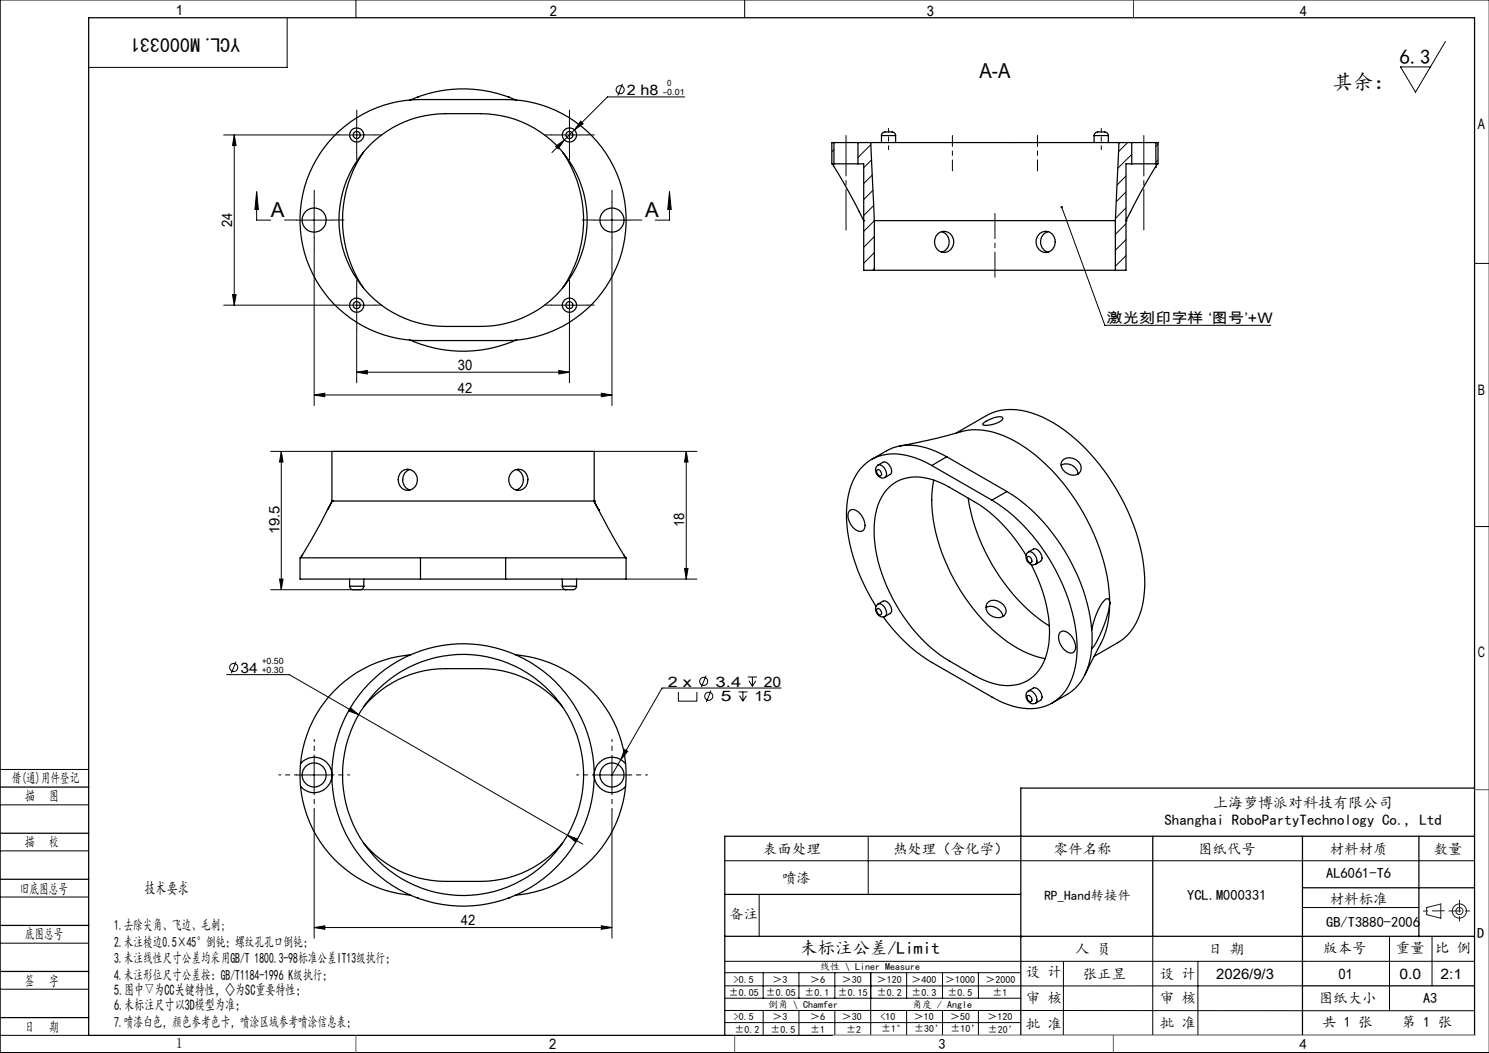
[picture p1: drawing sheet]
<svg xmlns="http://www.w3.org/2000/svg" width="420mm" height="297mm" viewBox="0 0 420 297" stroke-linecap="round" stroke-linejoin="round" font-family="sans-serif">
<g fill="none" stroke="#000" stroke-width=".28">
<path d="M100.4 0v5M210 0v5M420 0h-419.9v297h419.9M81 5v14h-56M407.7 11.7l-8.4 14.3-4.3-7.1h8.5M63.1 38.1h30.5M66.1 38.1v48M66.1 38.1l.5 3h-1zM95.6 38.1h10M100.6 33.1v10M155.6 38.1h10M159.2 39.5l-3.5 3.5"/>
<path d="M160.6 33.1v10M163.8 34.2l.7 .7-2.5 1.8zM175.6 23.7l-1.3 3.2M193.1 27.3h-21.8l-12.1 12.2M72.4 54.1l.5 5h-1zM72.4 54.1v8h4M88.6 57.1v10M156.7 41.3l2.5-1.8-1.8 2.5zM172.6 57.1v10M188.8 54.1l.5 5h-1zM188.8 54.1v8h-4M235.2 42.2l-.6 .6"/>
<path d="M245.6 40.8l-3.6 3.6M245.8 45.1l-2.2 2.2M246 49.4l-2.4 2.4M246.2 53.7l-2.6 2.6M246.4 58l-2.8 2.8M299.5 58.4l12.1 33.4h46.9M317.6 49.6l-2.5 2.6M317.6 54.1l-2.7 2.8M317.6 58.6l-2.9 3M318.1 40.2l-2.6 2.6M319.2 43.6l-3.9 3.8M326.6 40.6l-.6 .6"/>
<path d="M326.6 45.1l-.6 .6M83.6 62.1h10M88.6 70.5v43.9M167.6 62.1h10M172.6 70.5v43.9M246.6 62.3l-3 3M246.6 66.7l-3 3M246.6 71.3l-3 3M246.6 75.7l-.5 .5M317.6 63.1l-3 3M317.6 67.6l-3 3M317.6 72.1l-3 3"/>
<path d="M415.9 74.3h4.1M63.1 86.1h30.5M65.6 83.1h1l-.5 3zM95.6 86.1h10M100.6 93.1v14.9M100.6 81.1v10M155.6 86.1h10M160.6 93.1v14.9M160.6 81.1v10M88.6 111.4l3-.5v1zM88.6 111.4h84M100.6 105l3-.5v1z"/>
<path d="M100.6 105h60M157.6 104.5l3 .5-3 .5zM169.6 110.9l3 .5-3 .5zM76.3 127.3h17.3M79.3 127.3v39M79.3 127.3l.5 3h-1zM167.6 127.3h29M193.6 127.3v36M193.6 127.3l.5 3h-1zM415.9 148.5h4.1M76.3 166.3h83.3M78.8 163.3h1l-.5 3z"/>
<path d="M176.6 163.3h20M193.1 160.3h1l-.5 3zM63.9 190.3h17.7l82.8 47.8M66.6 186.6l-1.3 3.3M98.8 199.6l2.4 2-2.9-1.1zM191.3 195.2v2.6h5.3v-2.6M199.1 190.6l-1.3 3.2M200.6 194.8l-1.4 3.2M208.3 195.2h2.6M208.6 196.2l1 1.6M209.6 195.2v2.6M210.5 196.2l-.9 1.6"/>
<path d="M210.9 191h2.6M211.2 192l1 1.6M212.2 191v2.6M213.2 192l-1 1.6M220.3 194.1h-33.5l-14.2 24.5M0 217h25M83.6 218.6h10M88.6 213.6v10M167.6 218.6h10M172.6 213.6v10M176.2 211.4l.9 .5-2 2.3zM0 227h25"/>
<path d="M0 240h25M88.6 228.6v36M160.1 235.6l2.8 1-.5 .9zM172.6 228.6v36M244.9 236v16.3M0 253h25M204.4 242.8h211.5M214.1 252.4v11.8M367.4 256h32.8M0 266h25M0 279h25M88.6 261.6l3-.5v1z"/>
<path d="M88.6 261.6h84M169.6 261.1l3 .5-3 .5zM204.4 271.1h211.5M204.4 278.1h163M204.4 274.4h83.5M215.3 274.4v7.1M225.4 274.4v7.1M235.5 274.4v7.1M245.6 274.4v17.6M255.7 274.4v7.1M265.9 274.4v7.1M276 274.4v7.1"/>
<path d="M300 271.1l-.1 21M325.2 264.1v27.9M337.9 271.1v20.9M391.9 264.1v21M403.9 264.1v14M0 292h25M204.4 285l211.5 .1M204.4 288.4h83.5M204.5 281.5h83.5M215.3 285v7M225.4 285v7M235.5 285v7"/>
<path d="M255.7 285v7M265.9 285v7M276 285v7M287.9 292h128"/>
<circle cx="174.9" cy="25.3" r="1.15"/>
<circle cx="65.9" cy="188.3" r="1.15"/>
<circle cx="198.5" cy="192.2" r="1.15"/>
<circle cx="199.9" cy="196.4" r="1.14"/>
</g>
<g fill="none" stroke="#191924" stroke-width=".28">
<path d="M402.4 256l4-1v4l-4-1z"/>
<circle cx="411.7" cy="257" r="1"/>
<circle cx="411.7" cy="257" r="2"/>
</g>
<path d="M83.6 218.6h-5M88.6 213.6v-5M93.6 218.6h5M167.6 218.6h-5M172.6 213.6v-5M177.6 218.6h5M88.6 223.6v5M172.6 223.6v5" fill="none" stroke="#000" stroke-width=".28" stroke-dasharray="30.5 1.3 1.3 1.3" stroke-dashoffset="29.9"/>
<path d="M250.6 36.2v6M310.6 36.2v6" fill="none" stroke="#000" stroke-width=".28" stroke-dasharray="30.5 1.3 1.3 1.3" stroke-dashoffset="29.4"/>
<path d="M238.6 38.2v26.7M322.6 38.2v26.7" fill="none" stroke="#000" stroke-width=".28" stroke-dasharray="30.5 1.3 1.3 1.3" stroke-dashoffset="19.1"/>
<path d="M280.6 60.2v18" fill="none" stroke="#000" stroke-width=".28" stroke-dasharray="30.5 1.3 1.3 1.3" stroke-dashoffset="23.4"/>
<path d="M268.6 38.2v10M292.6 38.2v10" fill="none" stroke="#000" stroke-width=".28" stroke-dasharray="30.5 1.3 1.3 1.3" stroke-dashoffset="27.4"/>
<g fill="none" stroke="#000" stroke-width=".28" stroke-dasharray="30.5 1.3 1.3 1.3">
<path d="M95.6 38.1h-2M100.6 33.1v-2M105.6 38.1h2M155.6 38.1h-2M160.6 33.1v-2M165.6 38.1h2M88.6 57.1v-3.4M100.6 43.1v2M160.6 43.1v2M172.6 57.1v-3.4M83.6 62.1h-3.4M88.6 67.1v3.4"/>
<path d="M93.6 62.1h3.4M167.6 62.1h-3.4M172.6 67.1v3.4M177.6 62.1h3.4M95.6 86.1h-2M100.6 81.1v-2M100.6 91.1v2M105.6 86.1h2M155.6 86.1h-2M160.6 81.1v-2M160.6 91.1v2M165.6 86.1h2"/>
</g>
<g fill="none" stroke="#000" stroke-width=".35">
<path d="M25 5h390.9v287h-390.9zM94.2 38.4a33.9 33.9 0 0 1 24.4-10.3h24a34 34 0 0 1 34 34 34 34 0 0 1-34 34h-24a34 34 0 0 1-31.3-20.8 34 34 0 0 1 6.9-36.9zM115.5 28.2a37.8 37.8 0 0 1 30.2 0M117.8 27.4h.1M143.5 27.4h.1M248.6 38.2a1.32 1.32 0 0 1 1.8-1h1.2a1.04 1.04 0 0 1 1 1M248.6 38.2h4M248.6 38.2v2M252.6 38.2v2M308.6 38.2a1.37 1.37 0 0 1 1.8-1h1.2a1.04 1.04 0 0 1 1 1M308.6 38.2h4M308.6 38.2v2"/>
<path d="M312.6 38.2v2M102.5 42.9a34 34 0 0 0 0 38.3M104.4 40.8a30.1 30.1 0 0 1 21.2-8.7h10a30 30 0 0 1 30 30 30 30 0 0 1-30 30h-10a30 30 0 0 1-27.7-18.5 30 30 0 0 1 6.5-32.8zM158.7 42.9a34 34 0 0 1 0 38.3M234.8 46.2l4.3 7.5 4.5 8.5M235.2 40.2h6.8M235.2 46.2h6.8M235.2 40.2h-.6v6h.6M235.2 40.2v6M235.4 47.2h.1M242 46.2h1.6v30h3M242 40.2h3.6"/>
<path d="M242 40.2v6M242.4 59.7v.1M245.6 40.2l1 22M245.6 40.2h70M315.6 40.2l-1 22M315.6 40.2h3.6M318.9 59.7v.1M319.2 40.2h6.8M319.2 46.2h6.8M319.2 46.2h-1.6v30h-3M319.2 40.2v6M325.9 47.2h.1"/>
<path d="M326 40.2h.6v6h-.6M326 40.2v6M326.5 46.2l-5 8.6-3.9 7.4M243.6 62.2h.1M246.6 62.2h68M246.6 76.2h68M246.6 62.2v14M264.6 65.9a2.87 2.87 0 0 1 3.9 .5 2.87 2.87 0 0 1-.3 3.9 2.73 2.73 0 0 1-3.4 .5 2.73 2.73 0 0 1-1.1-3.2l.3-1zM265.6 65.4a3 3 0 0 1 2.1 2.9 3 3 0 0 1-2.1 2.8M293.3 65.9a2.79 2.79 0 0 1 3.4 0 2.79 2.79 0 0 1 .8 3.3 2.67 2.67 0 0 1-2.9 2 2.67 2.67 0 0 1-2.4-2.7l.1-.9zM295.6 65.4a3 3 0 0 0-2.1 2.9 3 3 0 0 0 2.2 2.8M314.6 62.2v14"/>
<path d="M317.6 62.2h.1M115.5 95.9a37.8 37.8 0 0 0 30.2 0M277.2 119.5a7.8 7.8 0 0 1 5.5-1.9l.2 .3a2.34 2.34 0 0 1-2 1.5l-1 .3a4.2 4.2 0 0 1-2.7 .1zM113.3 133a2.89 2.89 0 0 1 3.9 .5 2.89 2.89 0 0 1-.3 3.9 2.75 2.75 0 0 1-3.3 .5 2.75 2.75 0 0 1-1.2-3.2l.3-1zM115.6 132.4a3.1 3.1 0 0 0-2 2.9 3.1 3.1 0 0 0 2 2.9M144.5 133a2.77 2.77 0 0 1 3.5 0 2.77 2.77 0 0 1 .8 3.3 2.67 2.67 0 0 1-3 2 2.67 2.67 0 0 1-2.3-2.7v-.9zM145.6 132.4a3.1 3.1 0 0 1 2 2.9 3.1 3.1 0 0 1-2 2.9M247.4 132.6a1.01 1.01 0 0 1 1.1 .5 1.01 1.01 0 0 1-.2 1.2l-.5-.3-.4-.6zM247.7 131.2l1.4-.8a2.3 2.3 0 0 1 2.4 2.5l-.2 .7-1.6 1.1M247.7 131.2a2.3 2.3 0 0 1 2.4 2.5l-.4 1M247.7 131.2a2.04 2.04 0 0 0-.4 2.5 2.04 2.04 0 0 0 2.4 1M253.8 125.8l13.3-2.9a22.7 22.7 0 0 1 11.4-1.4 36.1 36.1 0 0 1 18.2 11.1 60.2 60.2 0 0 1 16.1 33.8l.2 3.6"/>
<path d="M262.8 131.3a19.5 19.5 0 0 0-13.9-2.9 12.9 12.9 0 0 0-9.2 9.7 35.7 35.7 0 0 0 1.6 20.9l2.3 5.7 3.5 6.3M262.8 131.3l17 9.8M263.4 135.4a40.1 40.1 0 0 0 3.8 24.1 51.2 51.2 0 0 0 20 23.4l4.4 2 3.2 .9M267.1 128.8a18.8 18.8 0 0 0-15.1-2.5l-6.2 3.3M267.1 128.8l16.9 9.8M267.1 128.8l-4.3 2.5M269.7 122.2l8.5-5a16.1 16.1 0 0 1 14.3-.2 46.7 46.7 0 0 1 20.3 17.7 54.5 54.5 0 0 1 10.1 30.5 20 20 0 0 1-5.7 14.7l-2 1.4-6.6 3.8M284 138.6a53.5 53.5 0 0 1 22.1 29.7l1 3.8 .8 5.5M284 138.6l-4.2 2.5M299.3 131.2a3.3 3.3 0 0 1 4.8 2.5M300 129.6a3.2 3.2 0 0 1 3.4 0 3.2 3.2 0 0 1 1.5 3.1 2.72 2.72 0 0 1-4.4 .5 2.33 2.33 0 0 1-.5-3.6zM84.8 157.3h33.8"/>
<path d="M84.8 157.3h-.2v6h34M85.4 156.4l-.6 .9M93.6 141.3h74M93.6 141.3h.1M93.6 141.3v-14h74v14M93.6 141.3l-3 6-5.8 10M93.6 141.3v.1M93.8 141.3l-1.4 2.6M118.6 157.3h24M118.6 157.3v6M142.6 157.3h33.9M142.6 157.3v6"/>
<path d="M167.5 141.3l1.4 2.6M167.6 141.3h.1M167.6 141.3l3.9 7.5 5 8.5M168.8 143.8l.1 .1M168.9 143.9h.1M175.9 156.4l.5 .9M176.5 157.3h.1v6h-34M239.6 144.1a2.32 2.32 0 0 1 3.3 1.2 3.8 3.8 0 0 1 .7 4.2 2.36 2.36 0 0 1-3.4-1.2 3.7 3.7 0 0 1-.6-4.2zM273.1 140.5a54.1 54.1 0 0 0 22.6 35.9l.3 .2M279.8 141.1a53.4 53.4 0 0 1 22.1 29.7 32.6 32.6 0 0 1 .5 20.4 12.5 12.5 0 0 1-15.3 8.3l-2.9-.8-2.9-1.3-18.5-10.6a46.3 46.3 0 0 1-13.6-12.8M289.5 156.7a44 44 0 0 0-14.7-15.2l-7-4.1a16.1 16.1 0 0 0-14-2 12.4 12.4 0 0 0-6.9 9.7 38.8 38.8 0 0 0 5.9 25.5 43.6 43.6 0 0 0 15 15.8l7 4.1a16.5 16.5 0 0 0 12.9 2.4 12 12 0 0 0 7.9-10.1 36.5 36.5 0 0 0-4-22l-.7-1.6M289.8 157.1a1.06 1.06 0 0 1 1.1 .4 1.06 1.06 0 0 1 0 1.2 1.2 1.2 0 0 1-1.1-1.6z"/>
<path d="M290.1 155.7a2.06 2.06 0 0 0-.4 2.5 2.06 2.06 0 0 0 2.4 .9M290.1 155.7l1.4-.8a2.31 2.31 0 0 1 2 3.4l-1.4 .8M290.1 155.7a2.31 2.31 0 0 1 2 3.4M98.6 165.3a1.25 1.25 0 0 0 1.7 1h1.1a1.08 1.08 0 0 0 1.2-1M98.6 165.3h4M98.6 163.3v2M102.6 163.3v2M118.6 163.3h24M158.6 165.3a1.25 1.25 0 0 0 1.7 1h1.1a1.08 1.08 0 0 0 1.2-1M158.6 165.3h4M158.6 163.3v2M162.6 163.3v2"/>
<path d="M247.4 171.8a1.01 1.01 0 0 1 1.1 .5 1.01 1.01 0 0 1-.2 1.2l-.5-.3-.4-.6zM247.7 170.4l1.4-.8a2.3 2.3 0 0 1 2.4 2.5l-.2 .7-1.6 1M247.7 170.4a2.3 2.3 0 0 1 2.4 2.5l-.4 .9M247.7 170.4a2.04 2.04 0 0 0-.4 2.5 2.04 2.04 0 0 0 2.4 .9M278.1 171.4a3.4 3.4 0 0 1 4.8 2.5M278.8 169.8a3.3 3.3 0 0 1 4.9 3.1 2.81 2.81 0 0 1-4.4 .6 2.4 2.4 0 0 1-.5-3.7zM299 178.4a2.35 2.35 0 0 1 3.3 1.2 3.8 3.8 0 0 1 .7 4.2 2.35 2.35 0 0 1-3.4-1.2 3.8 3.8 0 0 1-.6-4.2zM307.9 177.6v5.2M313 170.1a28.4 28.4 0 0 1-4.3 14.9l-2.7 5.4M313 170l-.4-1.1a1.94 1.94 0 0 0-1.8 1.3l-1.8 3.6-1.1 3.8M313 170v.1M313 170.1h.1"/>
<path d="M313 170.1a30.5 30.5 0 0 1-4.7 12.5l-.4 .2M102.5 199.5a29.8 29.8 0 0 1 23.1-10.9h10a29.8 29.8 0 0 1 23.1 10.9M115.9 184.6a34.1 34.1 0 0 0-31.1 30.8M145.3 184.6a34.1 34.1 0 0 1 31.2 30.8M289.8 196.2a1.06 1.06 0 0 1 1.1 .5 1.06 1.06 0 0 1 0 1.2 1.2 1.2 0 0 1-1.1-1.7zM290.1 194.9a2.06 2.06 0 0 0-.4 2.5 2.06 2.06 0 0 0 2.4 .9M290.1 194.9l1.4-.8a2.31 2.31 0 0 1 2 3.4l-1.4 .8M290.1 194.9a2.31 2.31 0 0 1 2 3.4M307.9 182.8a16.2 16.2 0 0 1-6.6 12.9l-4.5 2.6M84.8 215.4a5 5 0 0 1 5.5-1.5 5 5 0 0 1 3.3 4.6M84.8 215.4l-.2 2.4 .2 4M93.6 218.6a5 5 0 0 1-3.3 4.7 5 5 0 0 1-5.5-1.5"/>
<path d="M167.6 218.6a5 5 0 0 0 3.3 4.7 5 5 0 0 0 5.6-1.5M176.5 215.4a5 5 0 0 0-5.6-1.5 5 5 0 0 0-3.3 4.6M176.5 215.4l.1 2.4-.1 4M0 222h25M0 235h25M84.8 221.8a34.2 34.2 0 0 0 31.1 30.8M102.5 237.7a30.1 30.1 0 0 0 23.1 10.9h10a30.1 30.1 0 0 0 23.1-10.9M176.5 221.8a34.2 34.2 0 0 1-31.2 30.8M325.2 235.9v28.2M367.4 235.9v56.1M400.2 235.9v28.3M415.9 235.9h-211.5v56.1"/>
<path d="M415.9 222.3h-128v69.7M0 248h25M117.8 253.3h.1M143.5 253.3h.1M204.4 252.3h83.5M367.4 250.4h48.5M0 261h25M0 274h25M204.4 264.1h211.5M367.4 278.1h48.5M0 287h25"/>
<circle cx="100.6" cy="38.1" r="1"/>
<circle cx="100.6" cy="38.1" r="2"/>
<circle cx="160.6" cy="38.1" r="1"/>
<circle cx="160.6" cy="38.1" r="2"/>
<circle cx="88.6" cy="62.1" r="3.4"/>
<circle cx="172.6" cy="62.1" r="3.4"/>
<circle cx="100.6" cy="86.1" r="1"/>
<circle cx="100.6" cy="86.1" r="2"/>
<circle cx="160.6" cy="86.1" r="1"/>
<circle cx="160.6" cy="86.1" r="2"/>
<circle cx="88.6" cy="218.6" r="3.4"/>
<circle cx="130.6" cy="218.6" r="34"/>
<circle cx="130.6" cy="218.6" r="37"/>
<circle cx="172.6" cy="218.6" r="3.4"/>
</g>
<path d="M407.4 256.9l-5.9 .1M408.7 256.9h6M411.7 253.9v6" fill="none" stroke="#191924" stroke-width=".28" stroke-dasharray="6.3 1.3 1.3 1.3" stroke-dashoffset="3"/>
<path d="M235 292h180.9" fill="none" stroke="#c0c0c0" stroke-width=".28"/>
<path d="M319.7 0v5M415.9 222.7h4.1M100.4 292v5M207.2 292v5M314 292v5" fill="none" stroke="#00f" stroke-width=".28"/>
<path d="M406.4 255h.1" fill="none" stroke="#0ff" stroke-width=".28"/>
<g fill="#000">
<path d="M299.3 58.1l.2 .3-.2-.3a.35 .35 0 0 1 .5 .4 .35 .35 0 0 1-.5 .2 .35 .35 0 0 1 0-.6z"/>
<path d="M156.7 41.3l.7 .7 1.8-2.5zM163.8 34.2l-1.8 2.5 2.5-1.8zM88.6 111.4l3-.5v1zM169.6 110.9l3 .5-3 .5zM100.6 105l3-.5v1zM157.6 104.5l3 .5-3 .5zM160.1 235.6l2.3 1.9 .5-.9zM98.8 199.6l-.5 .9 2.9 1.1zM176.2 211.4l-1.1 2.8 2-2.3zM88.6 261.6l3-.5v1zM169.6 261.1l3 .5-3 .5z"/>
<path d="M188.8 54.1l.5 5h-1zM72.4 54.1l.5 5h-1z"/>
<path d="M65.6 83.1h1l-.5 3zM66.1 38.1l.5 3h-1z"/>
<path d="M193.6 127.3l.5 3h-1zM193.1 160.3h1l-.5 3zM79.3 127.3l.5 3h-1zM78.8 163.3h1l-.5 3z"/>
</g>
<g fill="#fff" stroke="#fff" stroke-width=".35">
<path d="M290.4 250.2h32.7v4.3h-32.7z"/>
<path d="M294.5 250.2h24.5v4.1h-24.5z"/>
</g>
<g font-size="5.8">
<text x="276.3" y="22.1">A-A</text>
<text x="394.8" y="18">6.3</text>
<text x="375.9" y="25.2">其余：</text>
<text x="76.4" y="61.3">A</text>
<text x="182" y="61.3">A</text>
</g>
<text font-size="5.6" x="67.7" y="10.6" transform="rotate(-180 67.7 10.6)">YCL.M000331</text>
<text font-size="4.9" x="225.7" y="269">未标注公差/Limit</text>
<text font-size="4.7" x="40.8" y="252.1">技术要求</text>
<g font-size="4.2">
<text x="342.2" y="227.9">上海萝博派对科技有限公司</text>
<text x="328.5" y="232.8">Shanghai RoboPartyTechnology Co., Ltd</text>
<text x="32.2" y="280.7">5.图中▽为CC关键特性，◇为SC重要特性；</text>
<text x="32.2" y="285">6.未标注尺寸以3D模型为准；</text>
</g>
<g font-size="4.1">
<text x="49.6" y="4.3">1</text>
<text x="155.1" y="4.6">2</text>
<text x="261.4" y="4.6">3</text>
<text x="366.6" y="4.6">4</text>
<text x="176.8" y="26.8">2 h8</text>
<text x="416.9" y="36.3">A</text>
<text x="65.5" y="64.1" transform="rotate(-90 65.5 64.1)">24</text>
<text x="312.1" y="91.1">激光刻印字样 ‘图号’+W</text>
<text x="129.2" y="104.4">30</text>
<text x="129.2" y="110.8">42</text>
<text x="416.9" y="111.3">B</text>
<text x="193" y="148.7" transform="rotate(-90 193 148.7)">18</text>
<text x="78.8" y="150.7" transform="rotate(-90 78.8 150.7)">19.5</text>
<text x="416.9" y="185.3">C</text>
<text x="67.8" y="189.7">34</text>
<text x="188.4" y="193.6">2 x</text>
<text x="201.8" y="193.6">3.4</text>
<text x="203.3" y="197.8">5</text>
<text x="212.8" y="197.8">15</text>
<text x="215.5" y="193.6">20</text>
<text x="3.3" y="220.9">借(通)用件登记</text>
<text x="7.1" y="226">描</text>
<text x="13.9" y="226">图</text>
<text x="7" y="238.9">描</text>
<text x="13.8" y="238.9">校</text>
<text x="215.3" y="240.8">表面处理</text>
<text x="251.9" y="240.8">热处理（含化学）</text>
<text x="297.3" y="240.8">零件名称</text>
<text x="337.9" y="240.8">图纸代号</text>
<text x="375.1" y="240.8">材料材质</text>
<text x="404.4" y="240.8">数量</text>
<text x="220.6" y="249">喷漆</text>
<text x="374.1" y="247.7">AL6061-T6</text>
<text x="5.6" y="252">旧底图总号</text>
<text x="334.9" y="253.7">YCL.M000331</text>
<text x="375.1" y="254.9">材料标准</text>
<text x="32.2" y="262.2">1.去除尖角、飞边、毛刺;</text>
<text x="130" y="261">42</text>
<text x="205.7" y="259.3">备注</text>
<text x="374.1" y="261.4">GB/T3880-2006</text>
<text x="7" y="265">底图总号</text>
<text x="32.2" y="267">2.未注棱边0.5×45°倒钝；螺纹孔孔口倒钝；</text>
<text x="303.3" y="269">人 员</text>
<text x="340.8" y="269">日 期</text>
<text x="373.2" y="268.7">版本号</text>
<text x="393.7" y="268.7">重量</text>
<text x="404.8" y="268.7">比 例</text>
<text x="416.7" y="264.6">D</text>
<text x="32.2" y="271.8">3.未注线性尺寸公差均采用GB/T 1800.3-98标准公差IT13级执行；</text>
<text x="289.3" y="275.5">设 计</text>
<text x="7" y="278">签</text>
<text x="13.8" y="278">字</text>
<text x="32.2" y="276.5">4.未注形位尺寸公差按：GB/T1184-1996 K级执行；</text>
<text x="305.4" y="276">张正昱</text>
<text x="327.2" y="276">设 计</text>
<text x="343.1" y="276">2026/9/3</text>
<text x="377.5" y="276">01</text>
<text x="394.8" y="276">0.0</text>
<text x="406.3" y="276">2:1</text>
<text x="289.3" y="283">审 核</text>
<text x="327.2" y="282.9">审 核</text>
<text x="372" y="283">图纸大小</text>
<text x="401.4" y="283">A3</text>
<text x="7" y="291">日</text>
<text x="13.8" y="291">期</text>
<text x="32.2" y="289.7">7.喷漆白色，颜色参考色卡，喷涂区域参考喷涂信息表；</text>
<text x="289.3" y="290.1">批 准</text>
<text x="327.2" y="290">批 准</text>
<text x="373" y="289.8">共 1 张</text>
<text x="395.4" y="289.8">第 1 张</text>
<text x="49.6" y="295.6">1</text>
<text x="154.9" y="296">2</text>
<text x="264.7" y="296">3</text>
<text x="366.6" y="296">4</text>
</g>
<text font-size="3.7" x="294.6" y="253.7">RP_Hand转接件</text>
<g font-size="2.8">
<text x="231.3" y="273.6">线性 \ Liner Measure</text>
<text x="205.6" y="280.8">±0.05</text>
<text x="207" y="277.2">&gt;0.5</text>
<text x="216" y="280.8">±0.05</text>
<text x="217.9" y="277.2">＞3</text>
<text x="227" y="280.8">±0.1</text>
<text x="228.5" y="277.2">＞6</text>
<text x="236.3" y="280.8">±0.15</text>
<text x="237.5" y="277.2">＞30</text>
<text x="247.4" y="280.8">±0.2</text>
<text x="247.4" y="277.2">＞120</text>
<text x="257.1" y="280.8">±0.3</text>
<text x="257.1" y="277.2">＞400</text>
<text x="266.6" y="277.2">＞1000</text>
<text x="267.3" y="280.8">±0.5</text>
<text x="278" y="277.2">＞2000</text>
<text x="279.9" y="280.8">±1</text>
<text x="207" y="287.8">&gt;0.5</text>
<text x="216.6" y="284.3">倒角 \ Chamfer</text>
<text x="217.9" y="287.8">＞3</text>
<text x="228.5" y="287.8">＞6</text>
<text x="237.5" y="287.8">＞30</text>
<text x="248.4" y="287.8">&lt;10</text>
<text x="257.3" y="284.3">角度 / Angle</text>
<text x="257.8" y="287.8">＞10</text>
<text x="268" y="287.8">＞50</text>
<text x="278.5" y="287.8">＞120</text>
<text x="207.1" y="291.3">±0.2</text>
<text x="217.3" y="291.3">±0.5</text>
<text x="228.5" y="291.3">±1</text>
<text x="238.7" y="291.3">±2</text>
<text x="248.6" y="291.1">±1°</text>
<text x="257.8" y="291.1">±30’</text>
<text x="268.1" y="291.1">±10’</text>
<text x="278.6" y="291.2">±20’</text>
</g>
<g font-size="2.4">
<text x="187" y="26.8">-0.01</text>
<text x="188.2" y="24.3">0</text>
<text x="73.9" y="187.3">+0.50</text>
<text x="73.9" y="189.7">+0.30</text>
</g>
</svg>
